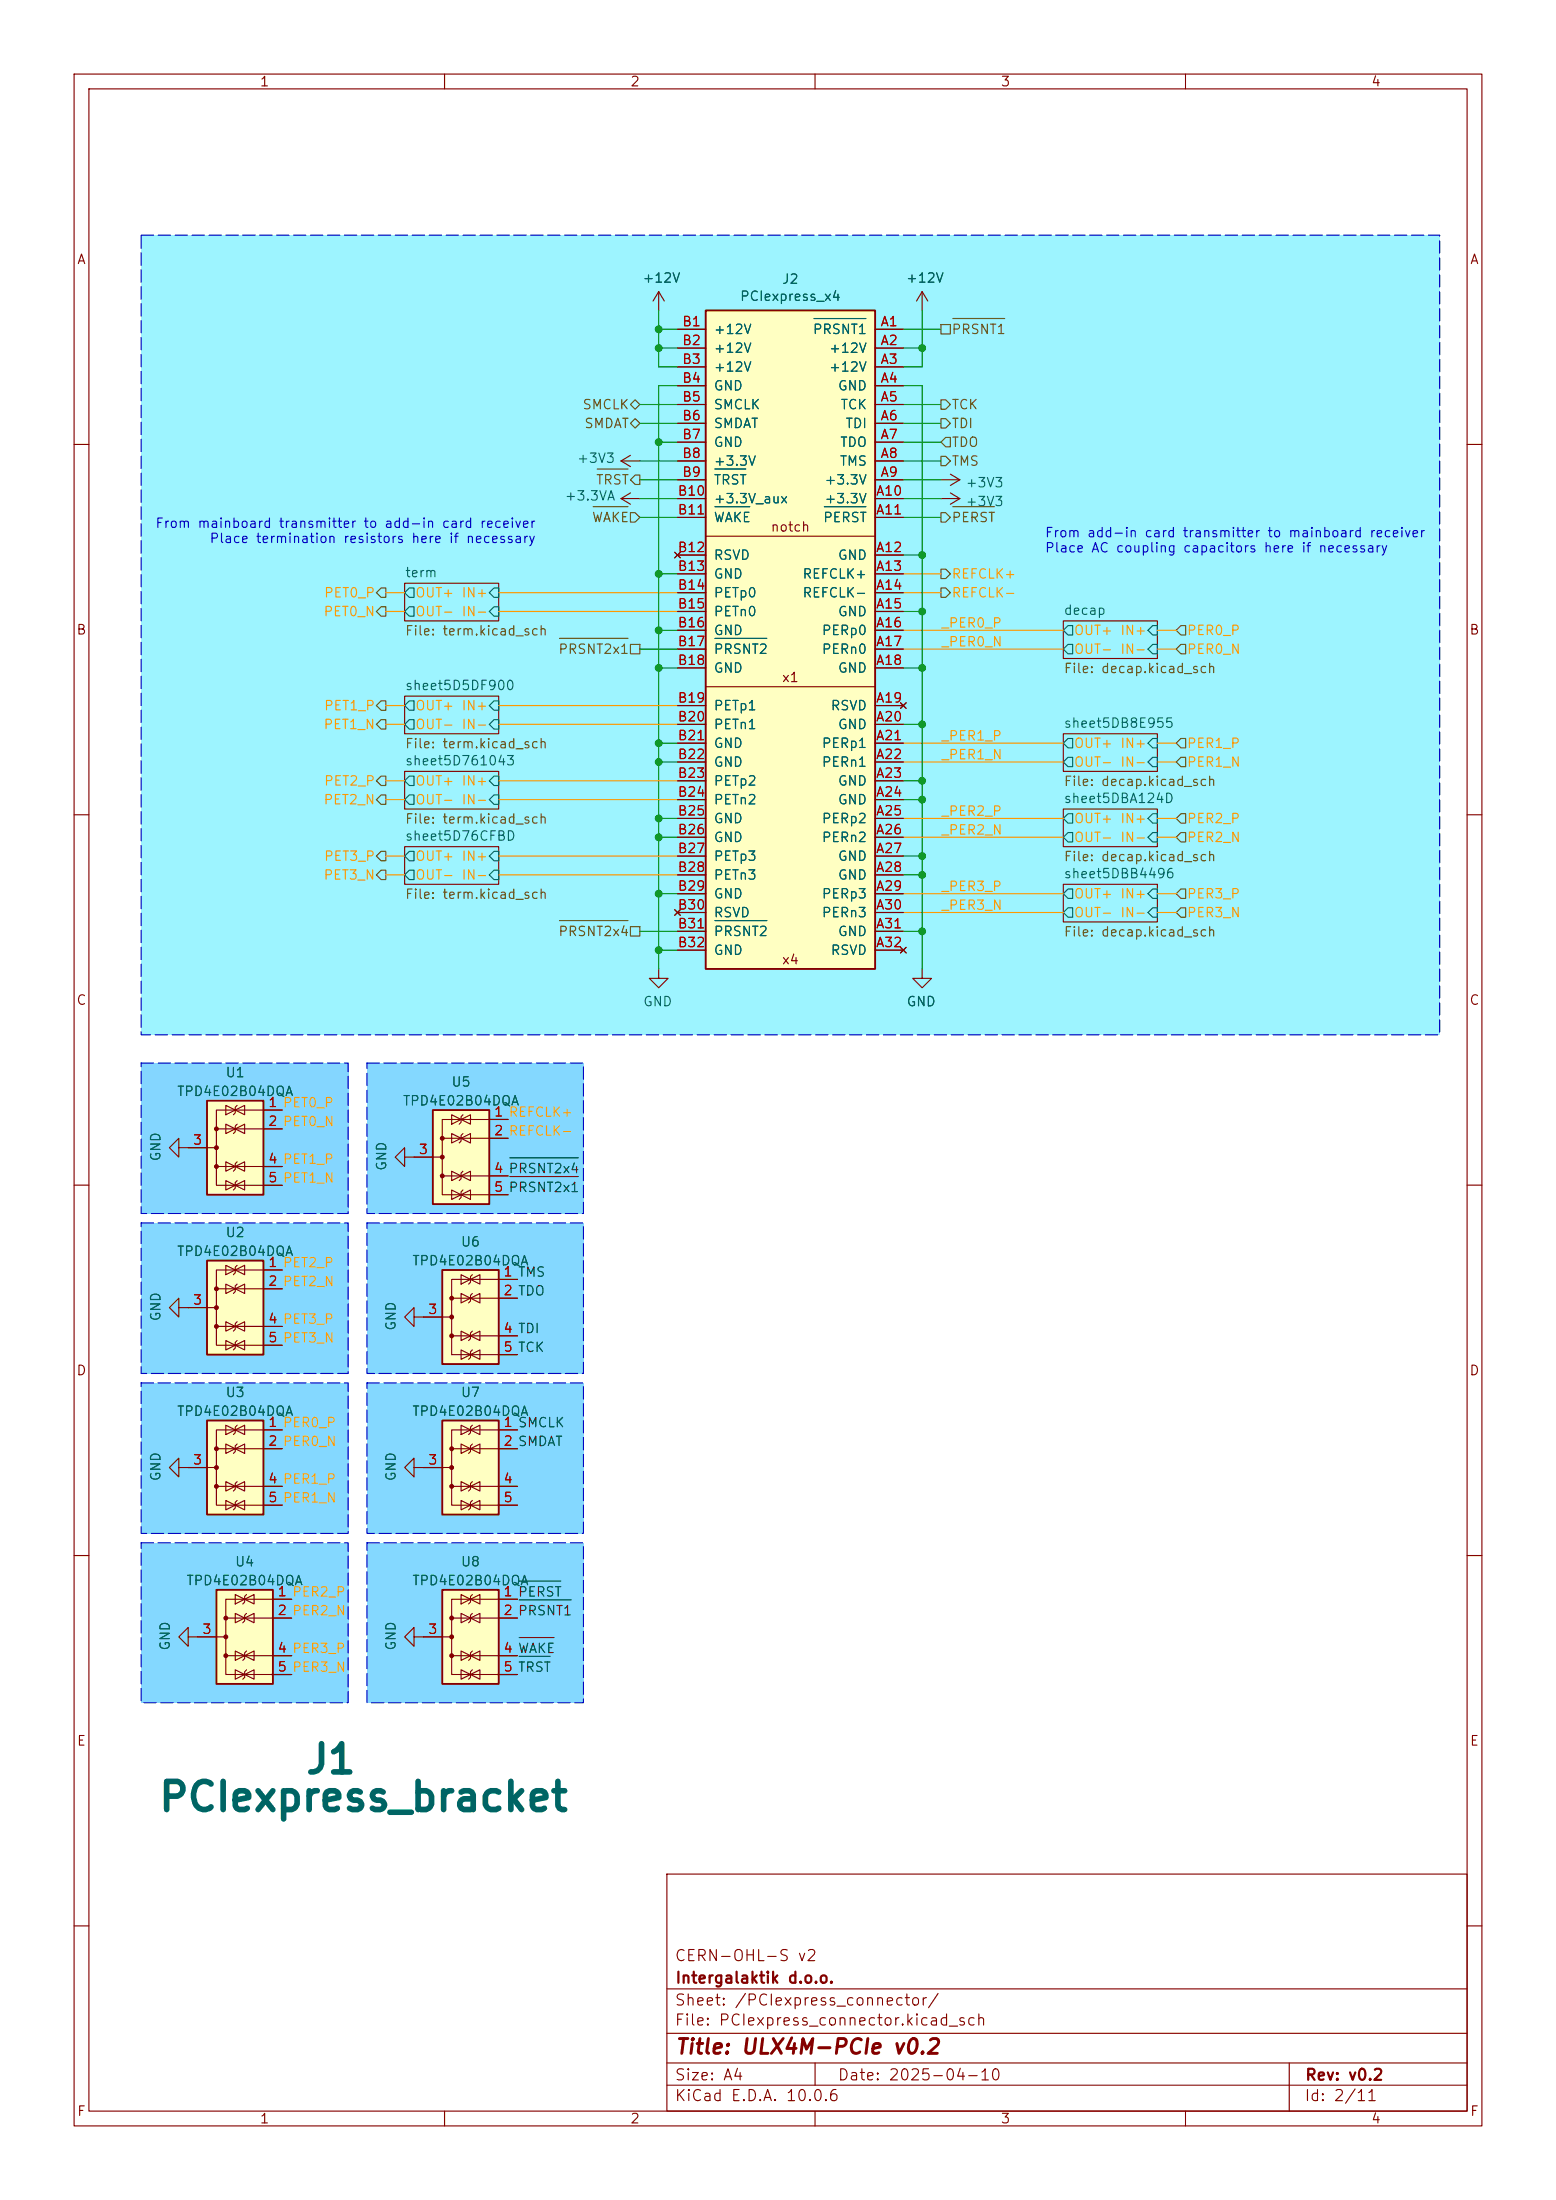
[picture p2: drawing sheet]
<svg xmlns="http://www.w3.org/2000/svg" width="210mm" height="297mm" viewBox="0 0 210 297" stroke-linecap="round" stroke-linejoin="round" font-family="sans-serif">
<g fill="none" stroke="#840000" stroke-width=".15">
<path d="M10 10h190v277h-190zM12 12h186v273h-186zM60 10v2M110 10v2M160 10v2M10 60h2M54.6 78.7h12.7v5.1h-12.7zM198 60h2M54.6 94h12.7v5.1h-12.7zM143.5 83.8h12.7v5.1h-12.7zM143.5 99.1h12.7v5h-12.7zM10 110h2"/>
<path d="M54.6 104.1h12.7v5.1h-12.7zM54.6 114.3h12.7v5.1h-12.7zM143.5 109.2h12.7v5.1h-12.7zM143.5 119.4h12.7v5.1h-12.7zM198 110h2M10 160h2M198 160h2M10 210h2M198 210h2M90 253h108v32h-108zM10 260h2M90 278.5h108"/>
<path d="M90 274.5h108M90 268.5h108M110 278.5v3M174 278.5v6.5M198 260h2M60 285v2M90 281.5h108M110 285v2M160 285v2"/>
</g>
<g fill="#84d8ff">
<path d="M19 165.1h28v20.3h-28z"/>
<path d="M49.5 143.5h29.2v20.3h-29.2z"/>
<path d="M49.5 208.3h29.2v21.6h-29.2z"/>
<path d="M19 186.7h28v20.3h-28z"/>
</g>
<path d="M19 143.5h28v20.3h-28z" fill="#84d6ff"/>
<path d="M49.5 165.1h29.2v20.3h-29.2z" fill="#84d8ff"/>
<path d="M19 31.8h175.3v107.9h-175.3z" fill="#9df4ff"/>
<g fill="#84d8ff">
<path d="M19 208.3h28v21.6h-28z"/>
<path d="M49.5 186.7h29.2v20.3h-29.2z"/>
</g>
<path d="M54.6 78.7h12.7v5.1h-12.7zM54.6 94h12.7v5.1h-12.7zM143.5 83.8h12.7v5.1h-12.7zM143.5 99.1h12.7v5h-12.7zM54.6 104.1h12.7v5.1h-12.7zM54.6 114.3h12.7v5.1h-12.7zM143.5 109.2h12.7v5.1h-12.7zM143.5 119.4h12.7v5.1h-12.7z" fill="none" stroke="#840000" stroke-width=".15"/>
<g fill="none" stroke="#006464" stroke-width=".15">
<path d="M55.2 79.4h.7v1.2h-.7l-.6-.6zM66.7 79.4h.6v1.2h-.6l-.7-.6zM55.2 94.6h.7v1.3h-.7l-.6-.6zM55.2 97.2h.7v1.2h-.7l-.6-.6zM55.2 81.9h.7v1.3h-.7l-.6-.6zM66.7 94.6h.6v1.3h-.6l-.7-.6zM66.7 97.2h.6v1.2h-.6l-.7-.6zM66.7 81.9h.6v1.3h-.6l-.7-.6zM144.1 84.5h.7v1.2h-.7l-.6-.6zM144.1 87h.7v1.3h-.7l-.6-.7zM144.1 99.7h.7v1.3h-.7l-.6-.7zM154.9 85.1l.7-.6h.6v1.2h-.6z"/>
<path d="M154.9 87.6l.7-.6h.6v1.3h-.6zM55.2 104.8h.7v1.2h-.7l-.6-.6zM55.2 107.3h.7v1.3h-.7l-.6-.6zM55.2 114.9h.7v1.3h-.7l-.6-.6zM55.2 117.5h.7v1.2h-.7l-.6-.6zM66.7 104.8h.6v1.2h-.6l-.7-.6zM66.7 107.3h.6v1.3h-.6l-.7-.6zM66.7 114.9h.6v1.3h-.6l-.7-.6zM66.7 117.5h.6v1.2h-.6l-.7-.6zM144.1 109.9h.7v1.2h-.7l-.6-.6zM144.1 112.4h.7v1.3h-.7l-.6-.7zM144.1 102.2h.7v1.3h-.7l-.6-.6z"/>
<path d="M154.9 110.5l.7-.6h.6v1.2h-.6zM154.9 100.3l.7-.6h.6v1.3h-.6zM154.9 102.9l.7-.7h.6v1.3h-.6zM155.6 112.4h.6v1.3h-.6l-.7-.7zM144.1 120h.7v1.3h-.7l-.6-.6zM144.1 122.6h.7v1.2h-.7l-.6-.6zM154.9 123.2l.7-.6h.6v1.2h-.6zM155.6 120h.6v1.3h-.6l-.7-.6z"/>
</g>
<path d="M27.9 191.8h7.7v12.7h-7.7z" fill="#ffffc2"/>
<path d="M27.9 191.8h7.7v12.7h-7.7z" fill="none" stroke="#840000" stroke-width=".25"/>
<g fill="none" stroke="#840000" stroke-width=".15">
<path d="M25.4 198.1h3.8M29.2 195.6h8.9M30.5 192.4l1.2 .6-1.2 .7zM30.5 194.9l1.2 .7-1.2 .6zM31.7 193l1.3-.6v1.3zM31.7 195.6l1.3-.7v1.3zM32 194.9l-.3 .3v.8l-.2 .2M32 192.4l-.3 .3v.7l-.2 .3M38.1 193h-8.9v10.2h8.9M29.2 200.7h8.9M30.5 200l1.2 .7-1.2 .6zM30.5 202.6l1.2 .6-1.2 .6z"/>
<path d="M31.7 200.7l1.3-.7v1.3zM31.7 203.2l1.3-.6v1.2zM32 200l-.3 .3v.7l-.2 .3M32 202.6l-.3 .2v.8l-.2 .2"/>
</g>
<g fill="#840000" stroke="#840000" stroke-width=".15">
<circle cx="29.2" cy="198.1" r=".25"/>
<circle cx="29.2" cy="200.7" r=".25"/>
<circle cx="29.2" cy="195.6" r=".25"/>
</g>
<path d="M59.7 214.6h7.6v12.7h-7.6z" fill="#ffffc2"/>
<path d="M59.7 214.6h7.6v12.7h-7.6z" fill="none" stroke="#840000" stroke-width=".25"/>
<g fill="none" stroke="#840000" stroke-width=".15">
<path d="M61 218.4h8.8M62.2 215.3l1.3 .6-1.3 .6zM62.2 217.8l1.3 .6-1.3 .7zM63.5 215.9l1.3-.6v1.2zM63.5 218.4l1.3-.6v1.3zM63.8 217.8l-.3 .3v.7l-.3 .3M63.8 215.3l-.3 .2v.8l-.3 .2M69.8 215.9h-8.8v10.2h8.8M57.1 221h3.9M61 223.5h8.8M62.2 222.9l1.3 .6-1.3 .7zM62.2 225.4l1.3 .7-1.3 .6z"/>
<path d="M63.5 223.5l1.3-.6v1.3zM63.5 226.1l1.3-.7v1.3zM63.8 222.9l-.3 .2v.8l-.3 .3M63.8 225.4l-.3 .3v.7l-.3 .3"/>
</g>
<g fill="#840000" stroke="#840000" stroke-width=".15">
<circle cx="61" cy="221" r=".25"/>
<circle cx="61" cy="223.5" r=".25"/>
<circle cx="61" cy="218.4" r=".25"/>
</g>
<path d="M29.2 214.6h7.6v12.7h-7.6z" fill="#ffffc2"/>
<path d="M29.2 214.6h7.6v12.7h-7.6z" fill="none" stroke="#840000" stroke-width=".25"/>
<g fill="none" stroke="#840000" stroke-width=".15">
<path d="M88.9 130.8v1.3h-1.3l1.3 1.3 1.3-1.3h-1.3M30.5 218.4h8.9M31.7 215.3l1.3 .6-1.3 .6zM31.7 217.8l1.3 .6-1.3 .7zM33 215.9l1.3-.6v1.2zM33 218.4l1.3-.6v1.3zM33.3 217.8l-.3 .3v.7l-.2 .3M33.3 215.3l-.3 .2v.8l-.2 .2M39.4 215.9h-8.9v10.2h8.9M25.4 221v1.2l-1.3-1.2 1.3-1.3v1.3h5.1M30.5 223.5h8.9M31.7 222.9l1.3 .6-1.3 .7z"/>
<path d="M31.7 225.4l1.3 .7-1.3 .6zM33 223.5l1.3-.6v1.3zM33 226.1l1.3-.7v1.3zM33.3 222.9l-.3 .2v.8l-.2 .3M33.3 225.4l-.3 .3v.7l-.2 .3"/>
</g>
<g fill="#840000" stroke="#840000" stroke-width=".15">
<circle cx="30.5" cy="221" r=".25"/>
<circle cx="30.5" cy="223.5" r=".25"/>
<circle cx="30.5" cy="218.4" r=".25"/>
</g>
<path d="M95.2 41.9h22.9v88.9h-22.9z" fill="#ffffc2"/>
<g fill="none" stroke="#840000" stroke-width=".15">
<path d="M91.4 44.5h3.8M91.4 47h3.8M91.4 49.5h3.8M91.4 52.1h3.8M91.4 54.6h3.8M91.4 57.2h3.8M91.4 59.7h3.8M118.1 44.5h3.8M118.1 47h3.8M118.1 49.5h3.8M118.1 52.1h3.8M118.1 54.6h3.8"/>
<path d="M118.1 57.2h3.8M118.1 59.7h3.8M91.1 74.5l.7 .8M91.4 62.2h3.8M91.4 64.8h3.8M91.4 67.3h3.8M91.4 69.9h3.8M91.4 74.9h3.8M91.4 77.5h3.8M91.8 74.5l-.7 .8M95.2 72.4h22.9M118.1 62.2h3.8"/>
<path d="M118.1 64.8h3.8M118.1 67.3h3.8M118.1 69.9h3.8M118.1 74.9h3.8M118.1 77.5h3.8M91.4 80h3.8M91.4 82.6h3.8M91.4 85.1h3.8M91.4 87.6h3.8M91.4 90.2h3.8M91.4 95.3h3.8M91.4 97.8h3.8"/>
<path d="M95.2 92.7h22.9M118.1 80h3.8M118.1 82.6h3.8M118.1 85.1h3.8M118.1 87.6h3.8M118.1 90.2h3.8M118.1 95.3h3.8M118.1 97.8h3.8M121.5 94.9l.8 .7M122.3 94.9l-.8 .7M91.4 100.3h3.8M91.4 102.9h3.8"/>
<path d="M91.4 105.4h3.8M91.4 108h3.8M91.4 110.5h3.8M91.4 113h3.8M91.4 115.6h3.8M91.4 118.1h3.8M118.1 100.3h3.8M118.1 102.9h3.8M118.1 105.4h3.8M118.1 108h3.8M118.1 110.5h3.8M118.1 113h3.8"/>
<path d="M118.1 115.6h3.8M118.1 118.1h3.8M91.1 122.8l.7 .8M91.4 120.7h3.8M91.4 123.2h3.8M91.4 125.7h3.8M91.4 128.3h3.8M91.8 122.8l-.7 .8M118.1 120.7h3.8M118.1 123.2h3.8M118.1 125.7h3.8M118.1 128.3h3.8"/>
<path d="M121.5 127.9l.8 .8M122.3 127.9l-.8 .8M124.5 130.8v1.3h-1.3l1.3 1.3 1.2-1.3h-1.2"/>
</g>
<path d="M95.2 41.9h22.9v88.9h-22.9z" fill="none" stroke="#840000" stroke-width=".25"/>
<path d="M109.9 43h7M96.5 68.4h4.7M96.5 63.3h4.2M111.3 68.4h5.6M96.5 86.2h7M96.5 124.3h7" fill="none" stroke="#006464" stroke-width=".15"/>
<path d="M27.9 148.6h7.7v12.7h-7.7z" fill="#ffffc2"/>
<path d="M27.9 148.6h7.7v12.7h-7.7z" fill="none" stroke="#840000" stroke-width=".25"/>
<g fill="none" stroke="#840000" stroke-width=".15">
<path d="M25.4 154.9h3.8M29.2 152.4h8.9M29.2 157.5h8.9M30.5 149.2l1.2 .7-1.2 .6zM30.5 151.8l1.2 .6-1.2 .6zM30.5 156.8l1.2 .7-1.2 .6zM30.5 159.4l1.2 .6-1.2 .7zM31.7 149.9l1.3-.7v1.3zM31.7 152.4l1.3-.6v1.2zM31.7 157.5l1.3-.7v1.3zM32 151.8l-.3 .2v.8l-.2 .2M32 149.2l-.3 .3v.7l-.2 .3"/>
<path d="M32 156.8l-.3 .3v.8l-.2 .2M32 159.4l-.3 .2v.8l-.2 .3M38.1 149.9h-8.9v10.1h8.9M31.7 160l1.3-.6v1.3z"/>
</g>
<g fill="#840000" stroke="#840000" stroke-width=".15">
<circle cx="29.2" cy="154.9" r=".25"/>
<circle cx="29.2" cy="157.5" r=".25"/>
<circle cx="29.2" cy="152.4" r=".25"/>
</g>
<path d="M58.4 149.9h7.6v12.7h-7.6z" fill="#ffffc2"/>
<path d="M58.4 149.9h7.6v12.7h-7.6z" fill="none" stroke="#840000" stroke-width=".25"/>
<g fill="none" stroke="#840000" stroke-width=".15">
<path d="M24.1 154.9v1.3l-1.2-1.3 1.2-1.2v1.2h1.3M54.6 156.2v1.3l-1.3-1.3 1.3-1.3v1.3h5.1M59.7 153.7h8.9M59.7 158.8h8.9M61 150.5l1.2 .6-1.2 .7zM61 153l1.2 .7-1.2 .6zM61 158.1l1.2 .7-1.2 .6zM62.2 151.1l1.3-.6v1.3zM62.2 153.7l1.3-.7v1.3zM62.2 158.8l1.3-.7v1.3zM62.5 153l-.3 .3v.8l-.2 .2M62.5 150.5l-.3 .2v.8l-.2 .3"/>
<path d="M62.5 158.1l-.3 .3v.7l-.2 .3M68.6 151.1h-8.9v10.2h8.9M61 160.7l1.2 .6-1.2 .6zM62.2 161.3l1.3-.6v1.2zM62.5 160.7l-.3 .2v.8l-.2 .2M24.1 198.1v1.3l-1.2-1.3 1.2-1.2v1.2h1.3M55.9 221v1.2l-1.3-1.2 1.3-1.3v1.3h1.2"/>
</g>
<g fill="#840000" stroke="#840000" stroke-width=".15">
<circle cx="59.7" cy="156.2" r=".25"/>
<circle cx="59.7" cy="158.7" r=".25"/>
<circle cx="59.7" cy="153.7" r=".25"/>
</g>
<path d="M59.7 191.8h7.6v12.7h-7.6z" fill="#ffffc2"/>
<path d="M59.7 191.8h7.6v12.7h-7.6z" fill="none" stroke="#840000" stroke-width=".25"/>
<g fill="none" stroke="#840000" stroke-width=".15">
<path d="M55.9 198.1v1.3l-1.3-1.3 1.3-1.2v1.2h5.1M61 195.6h8.8M62.2 192.4l1.3 .6-1.3 .7zM62.2 194.9l1.3 .7-1.3 .6zM63.5 193l1.3-.6v1.3zM63.5 195.6l1.3-.7v1.3zM63.8 194.9l-.3 .3v.8l-.3 .2M63.8 192.4l-.3 .3v.7l-.3 .3M69.8 193h-8.8v10.2h8.8M61 200.7h8.8M62.2 200l1.3 .7-1.3 .6zM62.2 202.6l1.3 .6-1.3 .6z"/>
<path d="M63.5 200.7l1.3-.7v1.3zM63.5 203.2l1.3-.6v1.2zM63.8 200l-.3 .3v.7l-.3 .3M63.8 202.6l-.3 .2v.8l-.3 .2"/>
</g>
<g fill="#840000" stroke="#840000" stroke-width=".15">
<circle cx="61" cy="198.1" r=".25"/>
<circle cx="61" cy="200.7" r=".25"/>
<circle cx="61" cy="195.6" r=".25"/>
</g>
<path d="M27.9 170.2h7.7v12.7h-7.7z" fill="#ffffc2"/>
<path d="M27.9 170.2h7.7v12.7h-7.7z" fill="none" stroke="#840000" stroke-width=".25"/>
<g fill="none" stroke="#840000" stroke-width=".15">
<path d="M24.1 176.5v1.3l-1.2-1.3 1.2-1.2v1.2h5.1M29.2 174h8.9M29.2 179.1h8.9M30.5 170.8l1.2 .7-1.2 .6zM30.5 173.4l1.2 .6-1.2 .6zM30.5 178.4l1.2 .7-1.2 .6zM31.7 171.5l1.3-.7v1.3zM31.7 174l1.3-.6v1.2zM31.7 179.1l1.3-.7v1.3zM32 173.4l-.3 .2v.8l-.2 .2M32 170.8l-.3 .3v.7l-.2 .3M32 178.4l-.3 .3v.8l-.2 .2"/>
<path d="M38.1 171.5h-8.9v10.1h8.9M55.9 177.8v1.3l-1.3-1.3 1.3-1.3v1.3h1.2M30.5 181l1.2 .6-1.2 .6zM31.7 181.6l1.3-.6v1.2zM32 181l-.3 .2v.8l-.2 .2"/>
</g>
<g fill="#840000" stroke="#840000" stroke-width=".15">
<circle cx="29.2" cy="176.5" r=".25"/>
<circle cx="29.2" cy="179.1" r=".25"/>
<circle cx="29.2" cy="174" r=".25"/>
</g>
<path d="M59.7 171.5h7.6v12.7h-7.6z" fill="#ffffc2"/>
<path d="M59.7 171.5h7.6v12.7h-7.6z" fill="none" stroke="#840000" stroke-width=".25"/>
<g fill="none" stroke="#840000" stroke-width=".15">
<path d="M88.9 39.4l-.8 1.2M88.9 39.4l.8 1.2M88.9 39.4v2.5M124.5 39.4l-.8 1.2M124.5 39.4l.7 1.2M124.5 39.4v2.5M91.4 44.5h3.8M91.4 47h3.8M91.4 49.5h3.8M91.4 52.1h3.8M91.4 54.6h3.8M91.4 57.2h3.8"/>
<path d="M91.4 59.7h3.8M118.1 44.5h3.8M118.1 47h3.8M118.1 49.5h3.8M118.1 52.1h3.8M118.1 54.6h3.8M118.1 57.2h3.8M118.1 59.7h3.8M83.8 62.2l1.3 .8M83.8 62.2h2.6M83.8 67.3l1.3 .8M83.8 67.3h2.6"/>
<path d="M85.1 61.5l-1.3 .7M85.1 66.5l-1.3 .8M91.1 74.5l.7 .8M91.4 62.2h3.8M91.4 67.3h3.8M91.4 64.8h3.8M91.4 69.9h3.8M91.4 74.9h3.8M91.4 77.5h3.8M91.8 74.5l-.7 .8M118.1 62.2h3.8M118.1 67.3h3.8"/>
<path d="M118.1 64.8h3.8M118.1 69.9h3.8M118.1 74.9h3.8M118.1 77.5h3.8M127 67.3h2.5M127 64.8h2.5M128.3 64l1.2 .8M128.3 66.5l1.2 .8M129.5 64.8l-1.2 .7M129.5 67.3l-1.2 .8M91.4 80h3.8M91.4 82.6h3.8"/>
<path d="M91.4 85.1h3.8M91.4 87.6h3.8M91.4 90.2h3.8M91.4 95.3h3.8M91.4 97.8h3.8M118.1 80h3.8M118.1 82.6h3.8M118.1 85.1h3.8M118.1 87.6h3.8M118.1 90.2h3.8M118.1 95.3h3.8M118.1 97.8h3.8"/>
<path d="M121.5 94.9l.8 .7M122.3 94.9l-.8 .7M91.4 100.3h3.8M91.4 102.9h3.8M91.4 105.4h3.8M91.4 108h3.8M91.4 110.5h3.8M91.4 113h3.8M91.4 115.6h3.8M91.4 118.1h3.8M118.1 100.3h3.8M118.1 102.9h3.8"/>
<path d="M118.1 105.4h3.8M118.1 108h3.8M118.1 110.5h3.8M118.1 113h3.8M118.1 115.6h3.8M118.1 118.1h3.8M91.1 122.8l.7 .8M91.4 120.7h3.8M91.4 123.2h3.8M91.4 125.7h3.8M91.4 128.3h3.8M91.8 122.8l-.7 .8"/>
<path d="M118.1 120.7h3.8M118.1 123.2h3.8M118.1 125.7h3.8M118.1 128.3h3.8M121.5 127.9l.8 .8M122.3 127.9l-.8 .8M25.4 154.9h2.5M35.6 149.9h2.5M35.6 152.4h2.5M35.6 157.5h2.5M55.9 156.2h2.5M66 151.1h2.6"/>
<path d="M66 153.7h2.6M66 158.8h2.6M25.4 176.5h2.5M35.6 160h2.5M35.6 171.5h2.5M35.6 174h2.5M35.6 179.1h2.5M57.1 177.8h3.9M61 175.3h8.8M62.2 172.1l1.3 .6-1.3 .7zM62.2 174.6l1.3 .7-1.3 .6zM62.2 179.7l1.3 .6-1.3 .7z"/>
<path d="M63.5 172.7l1.3-.6v1.3zM63.5 175.3l1.3-.7v1.3zM63.8 174.6l-.3 .3v.7l-.3 .3M63.8 172.1l-.3 .2v.8l-.3 .3M63.8 179.7l-.3 .3v.7l-.3 .3M66 161.3h2.6M69.8 172.7h-8.8v10.2h8.8M25.4 198.1h2.5M35.6 193h2.5M35.6 195.6h2.5M35.6 181.6h2.5M57.1 198.1h2.6"/>
<path d="M61 180.3h8.8M62.2 182.2l1.3 .7-1.3 .6zM63.5 180.3l1.3-.6v1.3zM63.5 182.9l1.3-.7v1.3zM63.8 182.2l-.3 .3v.8l-.3 .2M67.3 193h2.5M67.3 195.6h2.5M35.6 200.7h2.5M35.6 203.2h2.5M36.8 215.9h2.6M36.8 218.4h2.6M67.3 215.9h2.5"/>
<path d="M67.3 218.4h2.5M67.3 200.7h2.5M67.3 203.2h2.5M26.7 221h2.5M36.8 223.5h2.6M36.8 226.1h2.6M57.1 221h2.6M67.3 223.5h2.5M67.3 226.1h2.5"/>
</g>
<g fill="#840000" stroke="#840000" stroke-width=".15">
<circle cx="61" cy="177.8" r=".25"/>
<circle cx="61" cy="180.3" r=".25"/>
<circle cx="61" cy="175.3" r=".25"/>
</g>
<g fill="none" stroke="#725600" stroke-width=".15">
<path d="M85.1 57.2l.6-.7 .7 .7-.7 .6zM85.1 54.6l.6-.6 .7 .6-.7 .6zM127 43.8h1.3v1.3h-1.3zM127 54h.6l.7 .6-.7 .6h-.6zM127 56.5h.6l.7 .7-.7 .6h-.6zM127.6 59.1h.7v1.2h-.7l-.6-.6zM128.6 43h7M80.1 68.4h4.7M80.6 63.3h4.2M85.1 69.2h.6l.7 .7-.7 .6h-.6zM85.7 64.1h.7v1.3h-.7l-.6-.6zM127 76.8h.6l.7 .7-.7 .6h-.6z"/>
<path d="M127 79.4h.6l.7 .6-.7 .6h-.6zM127 69.2h.6l.7 .7-.7 .6h-.6zM127 61.6h.6l.7 .6-.7 .7h-.6zM128.6 68.4h5.6M50.8 97.8l.6-.6h.7v1.2h-.7zM50.8 80l.6-.6h.7v1.2h-.7zM51.4 94.6h.7v1.3h-.7l-.6-.6zM51.4 81.9h.7v1.3h-.7l-.6-.6zM75.5 86.2h9.3M85.1 87h1.3v1.3h-1.3zM159.4 99.7h.6v1.3h-.6l-.7-.7zM159.4 87h.6v1.3h-.6l-.7-.7z"/>
<path d="M159.4 84.5h.6v1.2h-.6l-.7-.6zM50.8 108l.6-.7h.7v1.3h-.7zM51.4 104.8h.7v1.2h-.7l-.6-.6zM51.4 114.9h.7v1.3h-.7l-.6-.6zM51.4 117.5h.7v1.2h-.7l-.6-.6zM159.4 109.9h.6v1.2h-.6l-.7-.6zM159.4 112.4h.6v1.3h-.6l-.7-.7zM159.4 102.2h.6v1.3h-.6l-.7-.6zM75.5 124.3h9.3M85.1 125.1h1.3v1.3h-1.3zM159.4 122.6h.6v1.2h-.6l-.7-.6zM159.4 120h.6v1.3h-.6l-.7-.6z"/>
</g>
<path d="M68.8 158.8h9.2M68.8 156.3h9.2M70.1 216h7M70.1 213.4h5.6M70.1 223.6h4.1M70.1 221.1h4.7" fill="none" stroke="#0f0f0f" stroke-width=".15"/>
<g fill="none" stroke="#009600" stroke-width=".15">
<path d="M86.4 57.2h5M86.4 54.6h5M88.9 41.9v7.6h2.5M88.9 44.5h2.5M88.9 59.7h2.5M88.9 47h2.5M91.4 52.1h-2.5v78.7M121.9 52.1h2.6v78.7M121.9 57.2h5.1M121.9 54.6h5.1M121.9 44.5h5.1M121.9 59.7h5.1"/>
<path d="M121.9 47h2.6M124.5 41.9v7.6h-2.6M86.4 69.9h5M86.4 64.8h5M86.4 67.3h5M86.4 62.2h5M88.9 77.5h2.5M121.9 69.9h5.1M121.9 64.8h5.1M121.9 67.3h5.1M121.9 62.2h5.1M121.9 74.9h2.6"/>
<path d="M86.4 87.6h5M88.9 90.2h2.5M88.9 85.1h2.5M121.9 82.6h2.6M121.9 90.2h2.6M121.9 97.8h2.6M88.9 100.3h2.5M88.9 110.5h2.5M88.9 102.9h2.5M88.9 113h2.5M121.9 105.4h2.6M121.9 108h2.6"/>
<path d="M121.9 115.6h2.6M121.9 118.1h2.6M86.4 125.7h5M88.9 120.7h2.5M88.9 128.3h2.5M121.9 125.7h2.6"/>
</g>
<g fill="none" stroke="#f90" stroke-width=".15">
<path d="M121.9 77.5h5.1M52.1 97.8h2.5M52.1 80h2.5M52.1 82.6h2.5M52.1 95.3h2.5M67.3 97.8h24.1M67.3 80h24.1M67.3 82.6h24.1M67.3 95.3h24.1M121.9 87.6h21.6M121.9 85.1h21.6M121.9 80h5.1"/>
<path d="M156.2 87.6h2.5M156.2 85.1h2.5M52.1 105.4h2.5M52.1 118.1h2.5M52.1 108h2.5M52.1 115.6h2.5M67.3 105.4h24.1M67.3 118.1h24.1M67.3 108h24.1M67.3 115.6h24.1M121.9 110.5h21.6M121.9 100.3h21.6"/>
<path d="M121.9 102.9h21.6M121.9 113h21.6M156.2 110.5h2.5M156.2 100.3h2.5M156.2 102.9h2.5M156.2 113h2.5M121.9 120.7h21.6M121.9 123.2h21.6M156.2 120.7h2.5M156.2 123.2h2.5"/>
</g>
<path d="M19 31.8h175.3v107.9h-175.3zM19 143.5h28v20.3h-28zM49.5 143.5h29.2v20.3h-29.2zM19 165.1h28v20.3h-28zM49.5 165.1h29.2v20.3h-29.2zM19 186.7h28v20.3h-28zM49.5 186.7h29.2v20.3h-29.2zM19 208.3h28v21.6h-28zM49.5 208.3h29.2v21.6h-29.2z" fill="none" stroke="#0000c2" stroke-width=".15" stroke-dasharray="1.7 .6"/>
<path d="M109.9 43h7M96.5 68.4h4.7M96.5 63.3h4.2M111.3 68.4h5.6M96.5 86.2h7M96.5 124.3h7" fill="none" stroke="#006464" stroke-width=".15"/>
<g fill="#009600" stroke="#009600" stroke-width=".13">
<circle cx="124.5" cy="105.4" r=".46"/>
<circle cx="124.5" cy="97.8" r=".46"/>
<circle cx="124.5" cy="47" r=".46"/>
<circle cx="124.5" cy="82.6" r=".46"/>
<circle cx="124.5" cy="74.9" r=".46"/>
<circle cx="88.9" cy="47" r=".46"/>
<circle cx="88.9" cy="44.5" r=".46"/>
<circle cx="124.5" cy="115.6" r=".46"/>
<circle cx="124.5" cy="108" r=".46"/>
<circle cx="88.9" cy="85.1" r=".46"/>
<circle cx="88.9" cy="59.7" r=".46"/>
<circle cx="88.9" cy="77.5" r=".46"/>
<circle cx="88.9" cy="113" r=".46"/>
<circle cx="88.9" cy="90.2" r=".46"/>
<circle cx="88.9" cy="102.9" r=".46"/>
<circle cx="88.9" cy="100.3" r=".46"/>
<circle cx="88.9" cy="110.5" r=".46"/>
<circle cx="88.9" cy="120.7" r=".46"/>
<circle cx="88.9" cy="128.3" r=".46"/>
<circle cx="124.5" cy="125.7" r=".46"/>
<circle cx="124.5" cy="118.1" r=".46"/>
<circle cx="124.5" cy="90.2" r=".46"/>
</g>
<g font-size="3.8" fill="#006464">
<text x="21.2" y="245.4">PCIexpress_bracket</text>
<text x="41" y="240.4">J1</text>
</g>
<text font-size="2" fill="#840000" x="91" y="277.8">Title: ULX4M-PCIe v0.2</text>
<g font-size="1.5" fill="#840000">
<text x="91" y="265.1">CERN-OHL-S v2</text>
<text x="91.1" y="268.1">Intergalaktik d.o.o.</text>
<text x="91" y="273.8">File: PCIexpress_connector.kicad_sch</text>
<text x="91" y="271.1">Sheet: /PCIexpress_connector/</text>
<text x="91" y="281.2">Size: A4</text>
<text x="113" y="281.2">Date: 2025-04-10</text>
<text x="176.1" y="281.2">Rev: v0.2</text>
<text x="91" y="284">KiCad E.D.A. 10.0.6</text>
<text x="176" y="284">Id: 2/11</text>
</g>
<g font-size="1.3" fill="#840000">
<text x="35" y="12">1</text>
<text x="85" y="12">2</text>
<text x="135" y="12">3</text>
<text x="185" y="12">4</text>
<text x="10.3" y="36">A</text>
<text x="198.3" y="36">A</text>
<text x="103.9" y="72.1">notch</text>
<text x="10.2" y="86">B</text>
<text x="198.2" y="86">B</text>
<text x="105.4" y="92.4">x1</text>
<text x="105.4" y="130.5">x4</text>
<text x="10.2" y="136">C</text>
<text x="198.2" y="136">C</text>
<text x="10.2" y="186">D</text>
<text x="198.2" y="186">D</text>
<text x="10.3" y="236">E</text>
<text x="198.3" y="236">E</text>
<text x="10.3" y="286">F</text>
<text x="35" y="287">1</text>
<text x="85" y="287">2</text>
<text x="135" y="287">3</text>
<text x="185" y="287">4</text>
<text x="198.3" y="286">F</text>
</g>
<g font-size="1.3" fill="#006464">
<text x="86.6" y="38.5">+12V</text>
<text x="99.8" y="40.9">PCIexpress_x4</text>
<text x="105.5" y="38.6">J2</text>
<text x="122.2" y="38.5">+12V</text>
<text x="96.2" y="45.4">+12V</text>
<text x="96.2" y="48">+12V</text>
<text x="109.6" y="45.4">PRSNT1</text>
<text x="111.8" y="48">+12V</text>
<text x="96.2" y="50.5">+12V</text>
<text x="96.2" y="53">GND</text>
<text x="111.8" y="50.5">+12V</text>
<text x="113" y="53">GND</text>
<text x="96.2" y="55.6">SMCLK</text>
<text x="96.2" y="58.1">SMDAT</text>
<text x="113.4" y="55.6">TCK</text>
<text x="114" y="58.1">TDI</text>
<text x="77.8" y="62.8">+3V3</text>
<text x="96.2" y="60.7">GND</text>
<text x="96.2" y="63.2">+3.3V</text>
<text x="96.2" y="65.7">TRST</text>
<text x="111.2" y="65.7">+3.3V</text>
<text x="113.2" y="63.2">TMS</text>
<text x="113.3" y="60.7">TDO</text>
<text x="76.1" y="67.9">+3.3VA</text>
<text x="96.2" y="68.3">+3.3V_aux</text>
<text x="96.2" y="70.8">WAKE</text>
<text x="111" y="70.8">PERST</text>
<text x="111.2" y="68.3">+3.3V</text>
<text x="130.2" y="66.1">+3V3</text>
<text x="130.2" y="68.7">+3V3</text>
<text x="96.2" y="75.9">RSVD</text>
<text x="113" y="75.9">GND</text>
<text x="54.6" y="78.2">term</text>
<text x="96.2" y="78.4">GND</text>
<text x="96.2" y="81">PETp0</text>
<text x="96.2" y="83.5">PETn0</text>
<text x="108.2" y="78.4">REFCLK+</text>
<text x="108.2" y="81">REFCLK-</text>
<text x="113" y="83.5">GND</text>
<text x="143.5" y="83.3">decap</text>
<text x="96.2" y="86.1">GND</text>
<text x="96.2" y="88.6">PRSNT2</text>
<text x="110.8" y="86.1">PERp0</text>
<text x="110.8" y="88.6">PERn0</text>
<text x="54.6" y="93.5">sheet5D5DF900</text>
<text x="96.2" y="91.1">GND</text>
<text x="113" y="91.1">GND</text>
<text x="96.2" y="96.2">PETp1</text>
<text x="96.2" y="98.8">PETn1</text>
<text x="96.2" y="101.3">GND</text>
<text x="110.8" y="101.3">PERp1</text>
<text x="112" y="96.2">RSVD</text>
<text x="113" y="98.8">GND</text>
<text x="143.5" y="98.6">sheet5DB8E955</text>
<text x="54.6" y="103.6">sheet5D761043</text>
<text x="96.2" y="103.8">GND</text>
<text x="96.2" y="106.4">PETp2</text>
<text x="110.8" y="103.8">PERn1</text>
<text x="113" y="106.4">GND</text>
<text x="54.6" y="113.8">sheet5D76CFBD</text>
<text x="96.2" y="108.9">PETn2</text>
<text x="96.2" y="111.5">GND</text>
<text x="96.2" y="114">GND</text>
<text x="110.8" y="111.5">PERp2</text>
<text x="110.8" y="114">PERn2</text>
<text x="113" y="108.9">GND</text>
<text x="143.5" y="108.7">sheet5DBA124D</text>
<text x="96.2" y="116.5">PETp3</text>
<text x="96.2" y="119.1">PETn3</text>
<text x="113" y="116.5">GND</text>
<text x="113" y="119.1">GND</text>
<text x="143.5" y="118.9">sheet5DBB4496</text>
<text x="96.2" y="121.6">GND</text>
<text x="96.2" y="124.2">RSVD</text>
<text x="110.8" y="121.6">PERp3</text>
<text x="110.8" y="124.2">PERn3</text>
<text x="96.2" y="126.7">PRSNT2</text>
<text x="96.2" y="129.2">GND</text>
<text x="112" y="129.2">RSVD</text>
<text x="113" y="126.7">GND</text>
<text x="86.7" y="136.2">GND</text>
<text x="122.3" y="136.2">GND</text>
<text x="23.8" y="148.3">TPD4E02B04DQA</text>
<text x="30.4" y="145.7">U1</text>
<text x="54.3" y="149.6">TPD4E02B04DQA</text>
<text x="60.8" y="147">U5</text>
<text x="22" y="156.9" transform="rotate(-90 22 156.9)">GND</text>
<text x="52.4" y="158.1" transform="rotate(-90 52.4 158.1)">GND</text>
<text x="30.4" y="167.3">U2</text>
<text x="23.8" y="169.9">TPD4E02B04DQA</text>
<text x="55.5" y="171.1">TPD4E02B04DQA</text>
<text x="62.1" y="168.6">U6</text>
<text x="22" y="178.5" transform="rotate(-90 22 178.5)">GND</text>
<text x="53.7" y="179.7" transform="rotate(-90 53.7 179.7)">GND</text>
<text x="23.8" y="191.5">TPD4E02B04DQA</text>
<text x="30.4" y="188.9">U3</text>
<text x="55.5" y="191.5">TPD4E02B04DQA</text>
<text x="62.1" y="188.9">U7</text>
<text x="22" y="200.1" transform="rotate(-90 22 200.1)">GND</text>
<text x="53.7" y="200.1" transform="rotate(-90 53.7 200.1)">GND</text>
<text x="25.1" y="214.3">TPD4E02B04DQA</text>
<text x="31.6" y="211.8">U4</text>
<text x="55.5" y="214.3">TPD4E02B04DQA</text>
<text x="62.1" y="211.8">U8</text>
<text x="23.2" y="222.9" transform="rotate(-90 23.2 222.9)">GND</text>
<text x="53.7" y="222.9" transform="rotate(-90 53.7 222.9)">GND</text>
</g>
<g font-size="1.3" fill="#a90000">
<text x="92" y="44.4">B1</text>
<text x="92" y="46.9">B2</text>
<text x="118.7" y="44.4">A1</text>
<text x="118.7" y="46.9">A2</text>
<text x="92" y="49.4">B3</text>
<text x="92" y="52">B4</text>
<text x="118.7" y="49.4">A3</text>
<text x="118.7" y="52">A4</text>
<text x="92" y="54.5">B5</text>
<text x="92" y="57.1">B6</text>
<text x="92" y="59.6">B7</text>
<text x="118.7" y="54.5">A5</text>
<text x="118.7" y="57.1">A6</text>
<text x="118.7" y="59.6">A7</text>
<text x="92" y="62.1">B8</text>
<text x="92" y="64.7">B9</text>
<text x="118.7" y="62.1">A8</text>
<text x="118.7" y="64.7">A9</text>
<text x="91.4" y="67.2">B10</text>
<text x="91.4" y="69.8">B11</text>
<text x="118.1" y="67.2">A10</text>
<text x="118.1" y="69.8">A11</text>
<text x="91.4" y="74.8">B12</text>
<text x="91.4" y="77.4">B13</text>
<text x="118.1" y="74.8">A12</text>
<text x="118.1" y="77.4">A13</text>
<text x="91.4" y="79.9">B14</text>
<text x="91.4" y="82.5">B15</text>
<text x="118.1" y="79.9">A14</text>
<text x="118.1" y="82.5">A15</text>
<text x="91.4" y="85">B16</text>
<text x="91.4" y="87.5">B17</text>
<text x="118.1" y="85">A16</text>
<text x="118.1" y="87.5">A17</text>
<text x="91.4" y="90.1">B18</text>
<text x="91.4" y="95.2">B19</text>
<text x="118.1" y="90.1">A18</text>
<text x="118.1" y="95.2">A19</text>
<text x="91.4" y="97.7">B20</text>
<text x="91.4" y="100.2">B21</text>
<text x="118.1" y="97.7">A20</text>
<text x="118.1" y="100.2">A21</text>
<text x="91.4" y="102.8">B22</text>
<text x="91.4" y="105.3">B23</text>
<text x="91.4" y="107.9">B24</text>
<text x="118.1" y="102.8">A22</text>
<text x="118.1" y="105.3">A23</text>
<text x="118.1" y="107.9">A24</text>
<text x="91.4" y="110.4">B25</text>
<text x="91.4" y="112.9">B26</text>
<text x="118.1" y="110.4">A25</text>
<text x="118.1" y="112.9">A26</text>
<text x="91.4" y="115.5">B27</text>
<text x="91.4" y="118">B28</text>
<text x="118.1" y="115.5">A27</text>
<text x="118.1" y="118">A28</text>
<text x="91.4" y="120.6">B29</text>
<text x="91.4" y="123.1">B30</text>
<text x="91.4" y="125.6">B31</text>
<text x="118.1" y="120.6">A29</text>
<text x="118.1" y="123.1">A30</text>
<text x="118.1" y="125.6">A31</text>
<text x="91.4" y="128.2">B32</text>
<text x="118.1" y="128.2">A32</text>
<text x="36.1" y="149.8">1 PET0_P</text>
<text x="36.1" y="149.8">1</text>
<text x="25.9" y="154.9">3</text>
<text x="36.1" y="152.3">2 PET0_N</text>
<text x="36.1" y="152.3">2</text>
<text x="66.6" y="151">1 REFCLK+</text>
<text x="66.6" y="153.6">2 REFCLK-</text>
<text x="66.6" y="151">1</text>
<text x="66.6" y="153.6">2</text>
<text x="36.1" y="157.4">4 PET1_P</text>
<text x="36.1" y="159.9">5 PET1_N</text>
<text x="36.1" y="157.4">4</text>
<text x="36.1" y="159.9">5</text>
<text x="56.4" y="156.1">3</text>
<text x="66.6" y="158.7">4 PRSNT2x4</text>
<text x="66.6" y="161.2">5 PRSNT2x1</text>
<text x="66.6" y="158.7">4</text>
<text x="66.6" y="161.2">5</text>
<text x="36.1" y="171.4">1 PET2_P</text>
<text x="36.1" y="173.9">2 PET2_N</text>
<text x="36.1" y="171.4">1</text>
<text x="36.1" y="173.9">2</text>
<text x="67.8" y="172.6">1 TMS</text>
<text x="67.8" y="172.6">1</text>
<text x="25.9" y="176.4">3</text>
<text x="36.1" y="179">4 PET3_P</text>
<text x="36.1" y="179">4</text>
<text x="57.7" y="177.7">3</text>
<text x="67.8" y="175.2">2 TDO</text>
<text x="67.8" y="175.2">2</text>
<text x="36.1" y="181.5">5 PET3_N</text>
<text x="36.1" y="181.5">5</text>
<text x="67.8" y="180.3">4 TDI</text>
<text x="67.8" y="182.8">5 TCK</text>
<text x="67.8" y="180.3">4</text>
<text x="67.8" y="182.8">5</text>
<text x="36.1" y="193">1 PER0_P</text>
<text x="36.1" y="195.5">2 PER0_N</text>
<text x="36.1" y="193">1</text>
<text x="36.1" y="195.5">2</text>
<text x="67.8" y="193">1 SMCLK</text>
<text x="67.8" y="195.5">2 SMDAT</text>
<text x="67.8" y="193">1</text>
<text x="67.8" y="195.5">2</text>
<text x="25.9" y="198">3</text>
<text x="36.1" y="200.6">4 PER1_P</text>
<text x="36.1" y="203.1">5 PER1_N</text>
<text x="36.1" y="200.6">4</text>
<text x="36.1" y="203.1">5</text>
<text x="57.7" y="198">3</text>
<text x="67.8" y="200.6">4</text>
<text x="67.8" y="203.1">5</text>
<text x="37.4" y="215.8">1 PER2_P</text>
<text x="37.4" y="215.8">1</text>
<text x="67.8" y="215.8">1 PERST</text>
<text x="67.8" y="215.8">1</text>
<text x="27.2" y="220.9">3</text>
<text x="37.4" y="218.4">2 PER2_N</text>
<text x="37.4" y="218.4">2</text>
<text x="57.7" y="220.9">3</text>
<text x="67.8" y="218.4">2 PRSNT1</text>
<text x="67.8" y="218.4">2</text>
<text x="37.4" y="223.4">4 PER3_P</text>
<text x="37.4" y="226">5 PER3_N</text>
<text x="37.4" y="223.4">4</text>
<text x="37.4" y="226">5</text>
<text x="67.8" y="223.4">4 WAKE</text>
<text x="67.8" y="226">5 TRST</text>
<text x="67.8" y="223.4">4</text>
<text x="67.8" y="226">5</text>
</g>
<g font-size="1.3" fill="#725600">
<text x="128.3" y="45.4">PRSNT1</text>
<text x="78.5" y="55.6">SMCLK</text>
<text x="78.8" y="58.1">SMDAT</text>
<text x="128.3" y="55.6">TCK</text>
<text x="128.3" y="58.1">TDI</text>
<text x="80.3" y="65.7">TRST</text>
<text x="128.3" y="63.2">TMS</text>
<text x="128.3" y="60.7">TDO</text>
<text x="79.8" y="70.8">WAKE</text>
<text x="128.3" y="70.8">PERST</text>
<text x="54.6" y="86.1">File: term.kicad_sch</text>
<text x="75.3" y="88.6">PRSNT2x1</text>
<text x="143.5" y="91.2">File: decap.kicad_sch</text>
<text x="54.6" y="101.4">File: term.kicad_sch</text>
<text x="143.5" y="106.4">File: decap.kicad_sch</text>
<text x="54.6" y="111.5">File: term.kicad_sch</text>
<text x="143.5" y="116.6">File: decap.kicad_sch</text>
<text x="54.6" y="121.7">File: term.kicad_sch</text>
<text x="75.3" y="126.7">PRSNT2x4</text>
<text x="143.5" y="126.8">File: decap.kicad_sch</text>
</g>
<g font-size="1.3" fill="#0000c2">
<text x="20.9" y="71.6">From mainboard transmitter to add-in card receiver</text>
<text x="28.2" y="73.6">Place termination resistors here if necessary</text>
<text x="140.9" y="72.9">From add-in card transmitter to mainboard receiver</text>
<text x="140.9" y="74.9">Place AC coupling capacitors here if necessary</text>
</g>
<g font-size="1.3" fill="#f90">
<text x="43.6" y="83.5">PET0_N</text>
<text x="43.6" y="81">PET0_P</text>
<text x="56" y="81">OUT+ IN+</text>
<text x="56" y="83.5">OUT- IN-</text>
<text x="128.3" y="78.4">REFCLK+</text>
<text x="128.3" y="81">REFCLK-</text>
<text x="127" y="85.1">_PER0_P</text>
<text x="127" y="87.6">_PER0_N</text>
<text x="144.9" y="86.1">OUT+ IN+</text>
<text x="144.9" y="88.6">OUT- IN-</text>
<text x="160.1" y="88.6">PER0_N</text>
<text x="160.1" y="86.1">PER0_P</text>
<text x="43.6" y="98.8">PET1_N</text>
<text x="43.6" y="96.2">PET1_P</text>
<text x="56" y="96.2">OUT+ IN+</text>
<text x="56" y="98.8">OUT- IN-</text>
<text x="127" y="100.3">_PER1_P</text>
<text x="144.9" y="101.3">OUT+ IN+</text>
<text x="160.1" y="101.3">PER1_P</text>
<text x="43.6" y="106.4">PET2_P</text>
<text x="56" y="106.4">OUT+ IN+</text>
<text x="127" y="102.8">_PER1_N</text>
<text x="144.9" y="103.8">OUT- IN-</text>
<text x="160.1" y="103.8">PER1_N</text>
<text x="43.6" y="108.9">PET2_N</text>
<text x="56" y="108.9">OUT- IN-</text>
<text x="127" y="110.5">_PER2_P</text>
<text x="127" y="113">_PER2_N</text>
<text x="144.9" y="111.5">OUT+ IN+</text>
<text x="144.9" y="114">OUT- IN-</text>
<text x="160.1" y="111.5">PER2_P</text>
<text x="160.1" y="114">PER2_N</text>
<text x="43.6" y="119.1">PET3_N</text>
<text x="43.6" y="116.5">PET3_P</text>
<text x="56" y="116.5">OUT+ IN+</text>
<text x="56" y="119.1">OUT- IN-</text>
<text x="127" y="120.6">_PER3_P</text>
<text x="127" y="123.2">_PER3_N</text>
<text x="144.9" y="121.6">OUT+ IN+</text>
<text x="144.9" y="124.2">OUT- IN-</text>
<text x="160.1" y="124.2">PER3_N</text>
<text x="160.1" y="121.6">PER3_P</text>
</g>
</svg>
